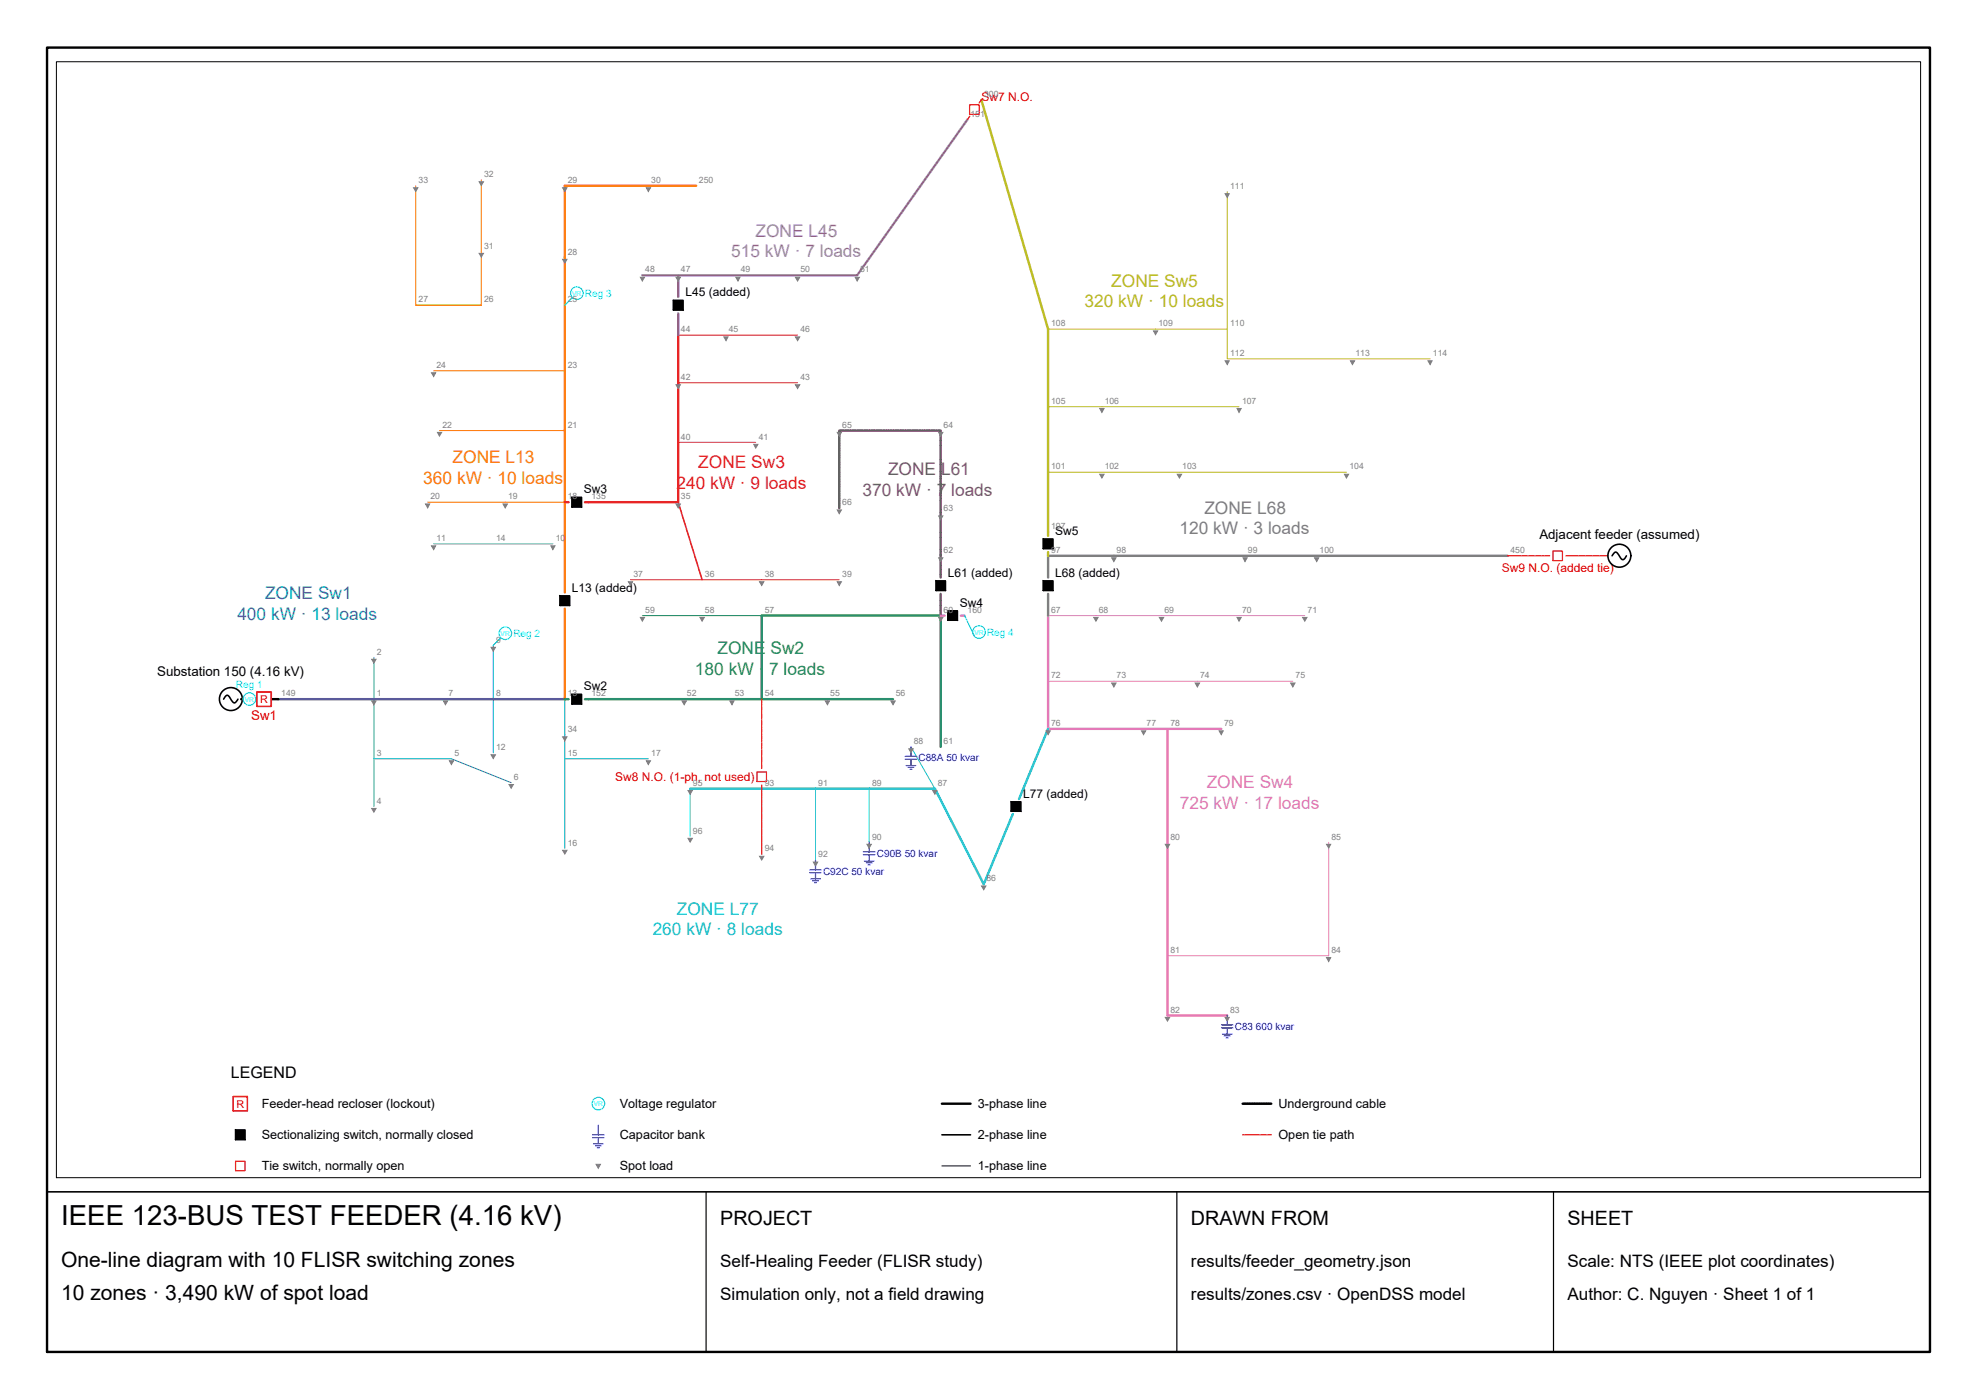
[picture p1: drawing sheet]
<svg xmlns="http://www.w3.org/2000/svg" width="420mm" height="297mm" viewBox="0 0 420 297" stroke-linecap="round" stroke-linejoin="round" font-family="sans-serif">
<!-- layer: ZONE-Sw1 -->
<path d="M59.1 148.4h60.9" fill="none" stroke="#1f77b4" stroke-width=".51"/>
<path d="M92.1 115.5h25.3M79.4 139.6v21.5M104.8 137v22.8M120 148.4v12.7M108.6 166.2l-12.7-5.1h-16.5v10.1M137.7 161.1h-17.7v19" fill="none" stroke="#1f77b4" stroke-width=".21"/>
<!-- layer: ZONE-L13 -->
<path d="M147.9 39.4h-27.9v86.4M120 129.2v19.2" fill="none" stroke="#ff7f0e" stroke-width=".51"/>
<!-- layer: ZONE-Sw2 -->
<path d="M120 148.4h.8M124.2 148.4h65.5M161.8 148.4v-17.7h38v27.9" fill="none" stroke="#2ca02c" stroke-width=".51"/>
<!-- layer: ZONE-L13 -->
<path d="M88.3 39.4v25.4M102.2 38.2v26.6M92.1 78.7h27.9M93.3 91.4h26.7M90.8 106.6h29.2" fill="none" stroke="#ff7f0e" stroke-width=".21"/>
<!-- layer: ZONE-Sw3 -->
<path d="M144.1 71.1v35.5h-19.9M120 106.6h.8" fill="none" stroke="#d62728" stroke-width=".51"/>
<!-- layer: ZONE-L13 -->
<path d="M88.3 64.8h13.9" fill="none" stroke="#ff7f0e" stroke-width=".34"/>
<!-- layer: ZONE-Sw3 -->
<path d="M144.1 106.6l5 16.5" fill="none" stroke="#d62728" stroke-width=".34"/>
<path d="M144.1 71.1h25.3M144.1 93.9h16.4M144.1 81.3h25.3M133.9 123.1h44.4" fill="none" stroke="#d62728" stroke-width=".21"/>
<!-- layer: ZONE-L45 -->
<path d="M205.5 25.3l-23.4 33.1h-45.7M144.1 58.4v4.7M144.1 66.5v4.6" fill="none" stroke="#9467bd" stroke-width=".51"/>
<!-- layer: ZONE-Sw2 -->
<path d="M136.4 130.7h25.4" fill="none" stroke="#2ca02c" stroke-width=".21"/>
<!-- layer: ZONE-L61 -->
<g fill="none" stroke="#8c564b" stroke-width=".51">
<path d="M178.3 91.6v.3M178.3 92v1M178.3 93.1v.7M178.3 93.8v.3M178.3 94.2v.7M178.3 94.9v1.1M178.3 96v.7M178.3 96.8v1M178.3 97.9v1M178.3 99v.6M178.3 99.7v1M178.4 91.4h-.1v.2"/>
<path d="M178.5 91.4h.7M179.2 91.4h.3M179.6 91.4h.7M180.3 91.4h1.1M181.4 91.4h.7M182.2 91.4h1M183.3 91.4h1M184.4 91.4h.6M185.1 91.4h1M186.2 91.4h1M187.3 91.4h.6M188 91.4h1"/>
<path d="M189.1 91.4h1M190.2 91.4h.6M190.9 91.4h1M192 91.4h.7M192.7 91.4h.3M193.1 91.4h.7M193.8 91.4h1.1M194.9 91.4h.7M195.7 91.4h.3M196 91.4h.7M196.8 91.4h1M197.9 91.4h.6"/>
<path d="M198.6 91.4h.3M199 91.4h.6M199.7 91.4h.1v.3M199.8 91.7v.3M199.8 92.1v1M199.8 93.2v.6M199.8 93.9v.3M199.8 94.3v.6M199.8 95v1M199.8 96.1v.7M199.8 96.8v.3M199.8 97.2v.7"/>
<path d="M199.8 97.9v1.1M199.8 99v.7M199.8 99.8v1M178.3 100.8v1M178.3 101.9v.6M178.3 102.6v1M178.3 103.7v.6M178.3 104.4v.3M178.3 104.8v.6M178.3 105.5v1M178.3 106.6v.7M178.3 107.3v.3"/>
<path d="M178.3 107.7v.2M199.8 108.9v.8M199.8 100.9v1M199.8 102v.6M199.8 102.7v1M199.8 103.8v1M199.8 104.9v.6M199.8 105.6v1M199.8 106.7v.6M199.8 107.4v.3M199.8 107.8v.6M199.8 108.5v.3"/>
<path d="M199.8 109.8v.6M199.8 110.5v1M199.8 111.6v1M199.8 112.7v.7M199.8 113.4v1.1M199.8 114.5v.7M199.8 115.3v.3M199.8 115.6v.7M199.8 116.4v1M199.8 117.5v1.1M199.8 118.7v.7M199.8 119.5v1"/>
<path d="M199.8 120.6v1M199.8 121.7v.6M199.8 122.4v.2M199.8 126.1v1M199.8 127.2v.6M199.8 127.9v1M199.8 129v1M199.8 130.1v.6"/>
</g>
<!-- layer: ZONE-Sw4 -->
<path d="M199.8 130.7h.9M204.1 130.7h.8M222.6 130.7v24.1h25.4M259.4 154.8h-11.4v60.8h12.7" fill="none" stroke="#e377c2" stroke-width=".51"/>
<path d="M222.6 130.7h54.6M222.6 144.6h52M282.2 178.8v24.1h-34.2" fill="none" stroke="#e377c2" stroke-width=".21"/>
<!-- layer: ZONE-L68 -->
<path d="M320.3 118h-97.7v4.6M222.6 126.1v4.6" fill="none" stroke="#7f7f7f" stroke-width=".51"/>
<!-- layer: ZONE-Sw5 -->
<path d="M208.4 21.2l14.2 48.7v43.9M222.6 117.2v.8" fill="none" stroke="#bcbd22" stroke-width=".51"/>
<!-- layer: ZONE-L77 -->
<path d="M222.6 154.8l-6.1 14.9M146.6 167.5h52l10.4 20.2 6.1-14.9" fill="none" stroke="#17becf" stroke-width=".51"/>
<path d="M193.5 158.6l5.1 8.9M146.6 167.5v10.1M161.8 167.5v13.9M173.2 167.5v15.2M184.6 167.5v11.3" fill="none" stroke="#17becf" stroke-width=".21"/>
<!-- layer: ZONE-Sw5 -->
<path d="M260.7 40.7v29.2h-38.1M260.7 69.9v6.3h43.1M222.6 86.3h40.6M222.6 100.3h63.4" fill="none" stroke="#bcbd22" stroke-width=".21"/>
<!-- layer: LINE-SUBSTATION -->
<path d="M51.2 148.4h.2M57.8 148.4h1.3" fill="none" stroke="#000" stroke-width=".51"/>
<!-- layer: SOURCE -->
<g fill="none" stroke="#000" stroke-width=".34">
<path d="M342.4 118a.76 .76 0 0 1 1.1-.7l.3 .5a1.25 1.25 0 0 0 1 1l.7-.8M47.5 148.4a.76 .76 0 0 1 1-.7l.4 .5a1.27 1.27 0 0 0 1 1l.6-.8"/>
<circle cx="344" cy="118" r="2.43"/>
<circle cx="49" cy="148.4" r="2.43"/>
</g>
<!-- layer: DEV-REG -->
<g fill="none" stroke="#0ff" stroke-width=".25">
<path d="M121.6 63.2l-1.6 1.6M106.4 135.4l-1.6 1.6M204.9 130.7l2.2 4.5"/>
<circle cx="122.5" cy="62.2" r="1.33"/>
<circle cx="107.3" cy="134.5" r="1.33"/>
<circle cx="208" cy="134.2" r="1.33"/>
<circle cx="53" cy="148.4" r="1.33"/>
<circle cx="127.1" cy="234.3" r="1.33"/>
</g>
<!-- layer: DEV-RECLOSER -->
<path d="M54.6 146.9h3v3.1h-3zM49.5 232.8h3v3.1h-3z" fill="none" stroke="#f00" stroke-width=".34"/>
<!-- layer: DEV-SWITCH -->
<path d="M143 63.8h2.1v2h-2.1zM121.5 105.6h2v2h-2zM221.6 114.5h2v2h-2zM119 126.5h2v2.1h-2zM198.8 123.3h2v2.1h-2zM201.3 129.7h2.1v2h-2.1zM221.6 123.3h2v2.1h-2zM121.5 147.4h2v2.1h-2zM214.8 170.3h2v1.9h-2zM50 239.9h2v2.1h-2z" fill="none" stroke="#000" stroke-width=".34"/>
<g fill="#000" stroke="#000" stroke-width=".21">
<path d="M143 63.8l2.1 2v-2zM143 63.8l2.1 2h-2.1z"/>
<path d="M121.5 105.6l2 2v-2zM121.5 105.6l2 2h-2z"/>
<path d="M221.6 114.5l2 2v-2zM221.6 114.5l2 2h-2z"/>
<path d="M119 126.5l2 2.1v-2.1zM119 126.5l2 2.1h-2z"/>
<path d="M198.8 123.3l2 2.1v-2.1zM198.8 123.3l2 2.1h-2z"/>
<path d="M201.3 129.7l2.1 2v-2zM201.3 129.7l2.1 2h-2.1z"/>
<path d="M221.6 123.3l2 2.1v-2.1zM221.6 123.3l2 2.1h-2z"/>
<path d="M121.5 147.4l2 2.1v-2.1zM121.5 147.4l2 2.1h-2z"/>
<path d="M214.8 170.3l2 1.9v-1.9zM214.8 170.3l2 1.9h-2z"/>
<path d="M50 239.9l2 2.1v-2.1zM50 239.9l2 2.1h-2z"/>
</g>
<!-- layer: DEV-TIE -->
<g fill="none" stroke="#f00" stroke-width=".25">
<path d="M206 22.3h2v2h-2zM206 24.7l-.5 .6M208.4 21.2l-.4 .7M320.3 118h1M321.4 118h.2M321.7 118h.2M322 118h.8M323 118h.1M323.3 118h.1M323.6 118h.7M324.5 118h.1M324.8 118h.2"/>
<path d="M325.1 118h.7M326 118h.1M326.3 118h.2M326.6 118h.8M327.5 118h.2M327.8 118h.2M328.1 118h1.1M329.9 117h2v2h-2zM332.6 118h1.1M333.8 118h.2M334.1 118h.2M334.4 118h.8"/>
<path d="M335.3 118h.2M335.6 118h.2M335.9 118h.8M336.8 118h.2M337.1 118h.2M337.4 118h.8M338.4 118h.1M338.7 118h.1M339 118h.7M339.9 118h.1M340.2 118h.2M340.5 118h1"/>
<path d="M161.8 148.4v.9M161.8 149.5v.1M161.8 149.8v.2M161.8 150.1v.8M161.8 151v.2M161.8 151.3v.2M161.8 151.6v.8M161.8 152.6v.1M161.8 152.9v.1M161.8 153.1v.8M161.8 154.1v.1M161.8 154.4v.1"/>
<path d="M161.8 154.7v.7M161.8 155.6v.1M161.8 155.9v.1M161.8 156.2v.8M161.8 157.1v.2M161.8 157.4v.2M161.8 157.7v.8M161.8 158.6v.2M161.8 158.9v.2M161.8 159.2v.8M160.8 163.9h2v2h-2zM161.8 160.1v.2"/>
<path d="M161.8 160.4v.2M161.8 160.8v.7M161.8 161.7v.1M161.8 162v.1M161.8 162.3v.9M161.8 166.7v.8M161.8 167.7v.1M161.8 168v.1M161.8 168.3v.8M161.8 169.2v.2M161.8 169.5v.2M161.8 169.8v.8"/>
<path d="M161.8 170.8v.1M161.8 171.1v.1M161.8 171.4v.7M161.8 172.2v.2M161.8 172.6v.1M161.8 172.9v.7M161.8 173.8v.1M161.8 174.1v.1M161.8 174.4v.8M161.8 175.3v.2M161.8 175.6v.2M161.8 175.9v.8"/>
<path d="M161.8 176.8v.2M161.8 177.1v.2M161.8 177.4v.8M161.8 178.3v.2M161.8 178.6v.2M161.8 179v.7M161.8 179.9v.1M161.8 180.2v.1M161.8 180.5v.9M50 246.5h2v2.1h-2zM263.9 240.9h.4M264.5 240.9h.2"/>
<path d="M264.8 240.9h.2M265.1 240.9h.8M266 240.9h.2M266.3 240.9h.2M266.6 240.9h.8M267.5 240.9h.2M267.8 240.9h.2M268.1 240.9h.8M269.1 240.9h.1M269.4 240.9h.1M269.7 240.9h.3"/>
</g>
<!-- layer: DEV-CAP -->
<g fill="none" stroke="#00f" stroke-width=".25">
<path d="M193.5 158.6v2M184.6 178.8v2.1M192.3 160.6h2.4M192.3 161.2h2.4M192.5 162.5h2M192.9 162.9h1.2M193.3 163.4h.4M193.5 161.2v1.3M172 184.7h2.4M172 185.3h2.4M172.2 186.6h2M172.6 187h1.2"/>
<path d="M173 187.4h.4M173.2 182.7v2M173.2 185.3v1.3M183.4 180.9h2.4M183.4 181.5h2.4M183.6 182.8h2M184 183.2h1.3M184.4 183.6h.4M184.6 181.5v1.3M259.5 217.6h2.4M259.5 218.3h2.4M259.7 219.6h2"/>
<path d="M260.1 219.9h1.2M260.7 215.6v2M260.7 218.3v1.3M127.1 238.9v2M260.5 220.4h.4M125.9 240.9h2.4M125.9 241.5h2.4M126.1 242.9h2M126.5 243.3h1.2M126.9 243.7h.4M127.1 241.5v1.4"/>
</g>
<!-- layer: LOADS -->
<g fill="#808080" stroke="#808080" stroke-width=".21">
<path d="M79 148.8h.9l-.5 .8z"/>
<path d="M79 140h.9l-.5 .8z"/>
<path d="M79 171.6h.9l-.5 .9z"/>
<path d="M95.5 161.5h.9l-.5 .8z"/>
<path d="M108.1 166.6h1l-.5 .8z"/>
<path d="M94.2 148.8h.9l-.5 .8z"/>
<path d="M104.3 137.4h.9l-.4 .8z"/>
<path d="M117 115.9h.9l-.5 .8z"/>
<path d="M91.7 115.9h.8l-.4 .8z"/>
<path d="M104.3 160.3h.9l-.4 .8z"/>
<path d="M119.5 180.5h.9l-.4 .8z"/>
<path d="M137.3 161.5h.9l-.5 .8z"/>
<path d="M106.8 107h1l-.5 .9z"/>
<path d="M90.4 107h.9l-.5 .9z"/>
<path d="M92.9 91.8h.9l-.5 .8z"/>
<path d="M91.7 79.1h.8l-.4 .9z"/>
<path d="M119.5 55.1h.9l-.4 .8z"/>
<path d="M119.5 39.9h.9l-.4 .8z"/>
<path d="M137.3 39.9h.9l-.5 .8z"/>
<path d="M101.8 53.8h.9l-.5 .8z"/>
<path d="M101.8 38.6h.9l-.5 .8z"/>
<path d="M87.8 39.9h1l-.5 .8z"/>
<path d="M119.5 156.4h.9l-.4 .9z"/>
<path d="M143.6 107h.9l-.4 .9z"/>
<path d="M133.5 123.5h.9l-.5 .8z"/>
<path d="M161.3 123.5h1l-.5 .8z"/>
<path d="M177.8 123.5h.9l-.4 .8z"/>
<path d="M160.1 94.3h.9l-.5 .9z"/>
<path d="M143.6 81.7h.9l-.4 .8z"/>
<path d="M169 81.7h.9l-.5 .8z"/>
<path d="M153.8 71.5h.8l-.4 .8z"/>
<path d="M169 71.5h.9l-.5 .8z"/>
<path d="M143.6 58.9h.9l-.4 .8z"/>
<path d="M136 58.9h.9l-.5 .8z"/>
<path d="M156.3 58.9h.9l-.4 .8z"/>
<path d="M169 58.9h.9l-.5 .8z"/>
<path d="M181.7 58.9h.8l-.4 .8z"/>
<path d="M144.9 148.8h.9l-.5 .8z"/>
<path d="M155 148.8h.9l-.4 .8z"/>
<path d="M175.3 148.8h.9l-.4 .8z"/>
<path d="M189.2 148.8h1l-.5 .8z"/>
<path d="M148.7 131.1h.9l-.5 .8z"/>
<path d="M136 131.1h.9l-.5 .8z"/>
<path d="M199.4 131.1h.9l-.5 .8z"/>
<path d="M199.4 118.4h.9l-.5 .8z"/>
<path d="M199.4 109.5h.9l-.5 .8z"/>
<path d="M199.4 91.8h.9l-.5 .8z"/>
<path d="M177.8 91.8h.9l-.4 .8z"/>
<path d="M177.8 108.3h.9l-.4 .8z"/>
<path d="M232.3 131.1h1l-.5 .8z"/>
<path d="M246.3 131.1h.9l-.5 .8z"/>
<path d="M262.8 131.1h.9l-.5 .8z"/>
<path d="M276.7 131.1h.9l-.4 .8z"/>
<path d="M236.1 145h1l-.5 .9z"/>
<path d="M253.9 145h.9l-.5 .9z"/>
<path d="M274.2 145h.9l-.5 .9z"/>
<path d="M222.2 155.2h.9l-.5 .8z"/>
<path d="M242.5 155.2h.9l-.5 .8z"/>
<path d="M259 155.2h.8l-.4 .8z"/>
<path d="M247.5 179.3h1l-.5 .8z"/>
<path d="M247.5 216h1l-.5 .8z"/>
<path d="M260.2 216h.9l-.4 .8z"/>
<path d="M281.8 203.3h.9l-.5 .9z"/>
<path d="M281.8 179.3h.9l-.5 .8z"/>
<path d="M208.5 188.1h.9l-.4 .8z"/>
<path d="M198.1 167.8h.9l-.4 .8z"/>
<path d="M193 159h1l-.5 .8z"/>
<path d="M184.1 179.3h1l-.5 .8z"/>
<path d="M172.8 183h.9l-.5 .9z"/>
<path d="M161.3 181.8h1l-.5 .8z"/>
<path d="M146.1 167.8h1l-.5 .8z"/>
<path d="M146.1 178h1l-.5 .8z"/>
<path d="M236.1 118.4h1l-.5 .8z"/>
<path d="M264 118.4h.9l-.4 .8z"/>
<path d="M279.2 118.4h.9l-.4 .8z"/>
<path d="M233.6 100.7h.9l-.4 .8z"/>
<path d="M250.1 100.7h.9l-.5 .8z"/>
<path d="M285.6 100.7h.9l-.5 .8z"/>
<path d="M233.6 86.7h.9l-.4 .9z"/>
<path d="M262.8 86.7h.9l-.5 .9z"/>
<path d="M245 70.3h.9l-.5 .8z"/>
<path d="M260.2 41.1h.9l-.4 .8z"/>
<path d="M260.2 76.6h.9l-.4 .8z"/>
<path d="M286.9 76.6h.8l-.4 .8z"/>
<path d="M303.3 76.6h.9l-.4 .8z"/>
<path d="M126.6 247.2h1l-.5 .9z"/>
</g>
<!-- layer: LEGEND -->
<path d="M200.1 234.3h6.1M263.9 234.3h1.1M265 234.3h.7M265.8 234.3h1M266.9 234.3h1M268 234.3h.6M268.7 234.3h1M269.8 234.3h.2" fill="none" stroke="#000" stroke-width=".51"/>
<path d="M200.1 240.9h6.1" fill="none" stroke="#000" stroke-width=".34"/>
<path d="M200.1 247.6h6.1" fill="none" stroke="#000" stroke-width=".21"/>
<!-- layer: TITLE -->
<path d="M10 10.1h400v276.9h-400z" fill="none" stroke="#000" stroke-width=".51"/>
<!-- layer: VIEWPORTS -->
<path d="M12 13.1h396v236.9h-396z" fill="none" stroke="#000" stroke-width=".21"/>
<!-- layer: TITLE -->
<path d="M10 253.1h400" fill="none" stroke="#000" stroke-width=".34"/>
<path d="M150 253.1v33.9M250 253.1v33.9M330 253.1v33.9" fill="none" stroke="#000" stroke-width=".25"/>
<text font-size="5.9" x="13" y="260.1">IEEE 123-BUS TEST FEEDER (4.16 kV)</text>
<g font-size="4.5">
<text x="13" y="269.1">One-line diagram with 10 FLISR switching zones</text>
<text x="13" y="276">10 zones · 3,490 kW of spot load</text>
</g>
<g font-size="4.2">
<text x="153" y="260.1">PROJECT</text>
<text x="253" y="260.1">DRAWN FROM</text>
<text x="333" y="260.1">SHEET</text>
</g>
<g font-size="3.7" fill="#9467bd">
<text x="160.5" y="50.2">ZONE L45</text>
<text x="155.3" y="54.6">515 kW · 7 loads</text>
</g>
<g font-size="3.7" fill="#bcbd22">
<text x="230.4" y="65.3">320 kW · 10 loads</text>
<text x="236.1" y="60.9">ZONE Sw5</text>
</g>
<g font-size="3.7" fill="#ff7f0e">
<text x="96.1" y="98.4">ZONE L13</text>
<text x="89.9" y="102.8">360 kW · 10 loads</text>
</g>
<g font-size="3.7" fill="#d62728">
<text x="148.3" y="99.4">ZONE Sw3</text>
<text x="143.7" y="103.8">240 kW · 9 loads</text>
</g>
<g font-size="3.7" fill="#8c564b">
<text x="188.6" y="100.9">ZONE L61</text>
<text x="183.2" y="105.3">370 kW · 7 loads</text>
</g>
<g font-size="3.7" fill="#7f7f7f">
<text x="250.5" y="113.4">120 kW · 3 loads</text>
<text x="255.8" y="109">ZONE L68</text>
</g>
<g font-size="3.7" fill="#1f77b4">
<text x="50.4" y="131.7">400 kW · 13 loads</text>
<text x="56.3" y="127.3">ZONE Sw1</text>
</g>
<g font-size="3.7" fill="#2ca02c">
<text x="147.6" y="143.3">180 kW · 7 loads</text>
<text x="152.4" y="138.9">ZONE Sw2</text>
</g>
<g font-size="3.7" fill="#e377c2">
<text x="256.3" y="167.3">ZONE Sw4</text>
<text x="250.6" y="171.7">725 kW · 17 loads</text>
</g>
<g font-size="3.7" fill="#17becf">
<text x="143.8" y="194.2">ZONE L77</text>
<text x="138.6" y="198.6">260 kW · 8 loads</text>
</g>
<g font-size="3.6">
<text x="153" y="269.1">Self-Healing Feeder (FLISR study)</text>
<text x="253" y="269.1">results/feeder_geometry.json</text>
<text x="333" y="269.1">Scale: NTS (IEEE plot coordinates)</text>
<text x="153" y="276">Simulation only, not a field drawing</text>
<text x="253" y="276">results/zones.csv · OpenDSS model</text>
<text x="333" y="276">Author: C. Nguyen · Sheet 1 of 1</text>
</g>
<text font-size="3.4" x="49" y="228.8">LEGEND</text>
<g font-size="2.8">
<text x="327" y="114.4">Adjacent feeder (assumed)</text>
<text x="33.4" y="143.6">Substation 150 (4.16 kV)</text>
</g>
<text font-size="2.8" fill="#f00" x="53.3" y="152.9">Sw1</text>
<g font-size="2.7">
<text x="55.6" y="235.3">Feeder-head recloser (lockout)</text>
<text x="131.7" y="235.3">Voltage regulator</text>
<text x="207.7" y="235.3">3-phase line</text>
<text x="271.6" y="235.3">Underground cable</text>
<text x="55.6" y="241.9">Sectionalizing switch, normally closed</text>
<text x="131.7" y="241.9">Capacitor bank</text>
<text x="207.7" y="241.9">2-phase line</text>
<text x="271.6" y="241.9">Open tie path</text>
<text x="55.6" y="248.5">Tie switch, normally open</text>
<text x="131.7" y="248.5">Spot load</text>
<text x="207.7" y="248.5">1-phase line</text>
</g>
<g font-size="2.5" fill="#f00">
<text x="208.5" y="21.4">Sw7 N.O.</text>
<text x="319" y="121.5">Sw9 N.O. (added tie)</text>
<text x="130.7" y="165.8">Sw8 N.O. (1-ph, not used)</text>
</g>
<g font-size="2.5">
<text x="145.6" y="62.9">L45 (added)</text>
<text x="124" y="104.8">Sw3</text>
<text x="224.2" y="113.6">Sw5</text>
<text x="121.5" y="125.7">L13 (added)</text>
<text x="201.3" y="122.5">L61 (added)</text>
<text x="224.2" y="122.5">L68 (added)</text>
<text x="203.9" y="128.8">Sw4</text>
<text x="124" y="146.6">Sw2</text>
<text x="217.3" y="169.4">L77 (added)</text>
</g>
<g font-size="2.3" fill="#f00">
<text x="55.3" y="149.3">R</text>
<text x="50.2" y="235.1">R</text>
</g>
<g font-size="2.1" fill="#0ff">
<text x="124.2" y="63">Reg 3</text>
<text x="109.1" y="135.2">Reg 2</text>
<text x="209.7" y="135">Reg 4</text>
<text x="50.1" y="146.2">Reg 1</text>
</g>
<g font-size="2.1" fill="#00f">
<text x="195.1" y="161.7">C88A 50 kvar</text>
<text x="174.8" y="185.7">C92C 50 kvar</text>
<text x="186.3" y="181.9">C90B 50 kvar</text>
<text x="262.3" y="218.7">C83 600 kvar</text>
</g>
<g font-size="1.8" fill="#808080">
<text x="209" y="20.6">300</text>
<text x="206.1" y="24.8">151</text>
<text x="88.9" y="38.8">33</text>
<text x="102.8" y="37.6">32</text>
<text x="120.6" y="38.8">29</text>
<text x="138.3" y="38.8">30</text>
<text x="148.5" y="38.8">250</text>
<text x="261.3" y="40.1">111</text>
<text x="102.8" y="52.8">31</text>
<text x="120.6" y="54">28</text>
<text x="137.1" y="57.9">48</text>
<text x="144.7" y="57.9">47</text>
<text x="157.4" y="57.9">49</text>
<text x="170" y="57.9">50</text>
<text x="182.7" y="57.9">51</text>
<text x="88.9" y="64.2">27</text>
<text x="102.8" y="64.2">26</text>
<text x="120.6" y="64.2">25</text>
<text x="144.7" y="70.5">44</text>
<text x="154.8" y="70.5">45</text>
<text x="170" y="70.5">46</text>
<text x="223.3" y="69.2">108</text>
<text x="246.1" y="69.2">109</text>
<text x="261.3" y="69.2">110</text>
<text x="261.3" y="75.6">112</text>
<text x="287.9" y="75.6">113</text>
<text x="304.4" y="75.6">114</text>
<text x="92.7" y="78.1">24</text>
<text x="120.6" y="78.1">23</text>
<text x="144.7" y="80.7">42</text>
<text x="170" y="80.7">43</text>
<text x="223.3" y="85.7">105</text>
<text x="234.7" y="85.7">106</text>
<text x="263.8" y="85.7">107</text>
<text x="94" y="90.8">22</text>
<text x="120.6" y="90.8">21</text>
<text x="144.7" y="93.3">40</text>
<text x="161.2" y="93.3">41</text>
<text x="178.9" y="90.8">65</text>
<text x="200.4" y="90.8">64</text>
<text x="223.3" y="99.7">101</text>
<text x="234.7" y="99.7">102</text>
<text x="251.1" y="99.7">103</text>
<text x="286.6" y="99.7">104</text>
<text x="91.4" y="106">20</text>
<text x="107.9" y="106">19</text>
<text x="120.6" y="106">18</text>
<text x="125.6" y="106">135</text>
<text x="144.7" y="106">35</text>
<text x="178.9" y="107.3">66</text>
<text x="200.4" y="108.5">63</text>
<text x="223.3" y="112.3">197</text>
<text x="92.7" y="114.9">11</text>
<text x="105.4" y="114.9">14</text>
<text x="118.1" y="114.9">10</text>
<text x="200.4" y="117.4">62</text>
<text x="223.3" y="117.4">97</text>
<text x="237.2" y="117.4">98</text>
<text x="265.1" y="117.4">99</text>
<text x="280.3" y="117.4">100</text>
<text x="320.8" y="117.4">450</text>
<text x="134.5" y="122.5">37</text>
<text x="149.7" y="122.5">36</text>
<text x="162.4" y="122.5">38</text>
<text x="178.9" y="122.5">39</text>
<text x="137.1" y="130.1">59</text>
<text x="149.7" y="130.1">58</text>
<text x="162.4" y="130.1">57</text>
<text x="200.4" y="130.1">60</text>
<text x="205.5" y="130.1">160</text>
<text x="223.3" y="130.1">67</text>
<text x="233.4" y="130.1">68</text>
<text x="247.4" y="130.1">69</text>
<text x="263.8" y="130.1">70</text>
<text x="277.7" y="130.1">71</text>
<text x="105.4" y="136.4">9</text>
<text x="80.1" y="139">2</text>
<text x="59.7" y="147.8">149</text>
<text x="80.1" y="147.8">1</text>
<text x="95.2" y="147.8">7</text>
<text x="105.4" y="147.8">8</text>
<text x="120.6" y="147.8">13</text>
<text x="125.6" y="147.8">152</text>
<text x="145.9" y="147.8">52</text>
<text x="156.1" y="147.8">53</text>
<text x="162.4" y="147.8">54</text>
<text x="176.4" y="147.8">55</text>
<text x="190.3" y="147.8">56</text>
<text x="223.3" y="144">72</text>
<text x="237.2" y="144">73</text>
<text x="254.9" y="144">74</text>
<text x="275.2" y="144">75</text>
<text x="120.6" y="155.4">34</text>
<text x="223.3" y="154.2">76</text>
<text x="243.5" y="154.2">77</text>
<text x="248.6" y="154.2">78</text>
<text x="260" y="154.2">79</text>
<text x="80.1" y="160.5">3</text>
<text x="96.5" y="160.5">5</text>
<text x="105.4" y="159.2">12</text>
<text x="120.6" y="160.5">15</text>
<text x="138.3" y="160.5">17</text>
<text x="194.1" y="158">88</text>
<text x="200.4" y="158">61</text>
<text x="109.2" y="165.6">6</text>
<text x="147.2" y="166.8">95</text>
<text x="162.4" y="166.8">93</text>
<text x="173.8" y="166.8">91</text>
<text x="185.3" y="166.8">89</text>
<text x="199.2" y="166.8">87</text>
<text x="80.1" y="170.6">4</text>
<text x="120.6" y="179.5">16</text>
<text x="147.2" y="177">96</text>
<text x="185.3" y="178.3">90</text>
<text x="248.6" y="178.3">80</text>
<text x="282.8" y="178.3">85</text>
<text x="162.4" y="180.8">94</text>
<text x="173.8" y="182.1">92</text>
<text x="209.5" y="187.1">86</text>
<text x="248.6" y="202.3">81</text>
<text x="282.8" y="202.3">84</text>
<text x="248.6" y="215">82</text>
<text x="261.3" y="215">83</text>
</g>
<g font-size="1.4" fill="#0ff">
<text x="121.5" y="62.8">VR</text>
<text x="106.3" y="135">VR</text>
<text x="207" y="134.7">VR</text>
<text x="52" y="149">VR</text>
<text x="126.1" y="234.9">VR</text>
</g>
</svg>
